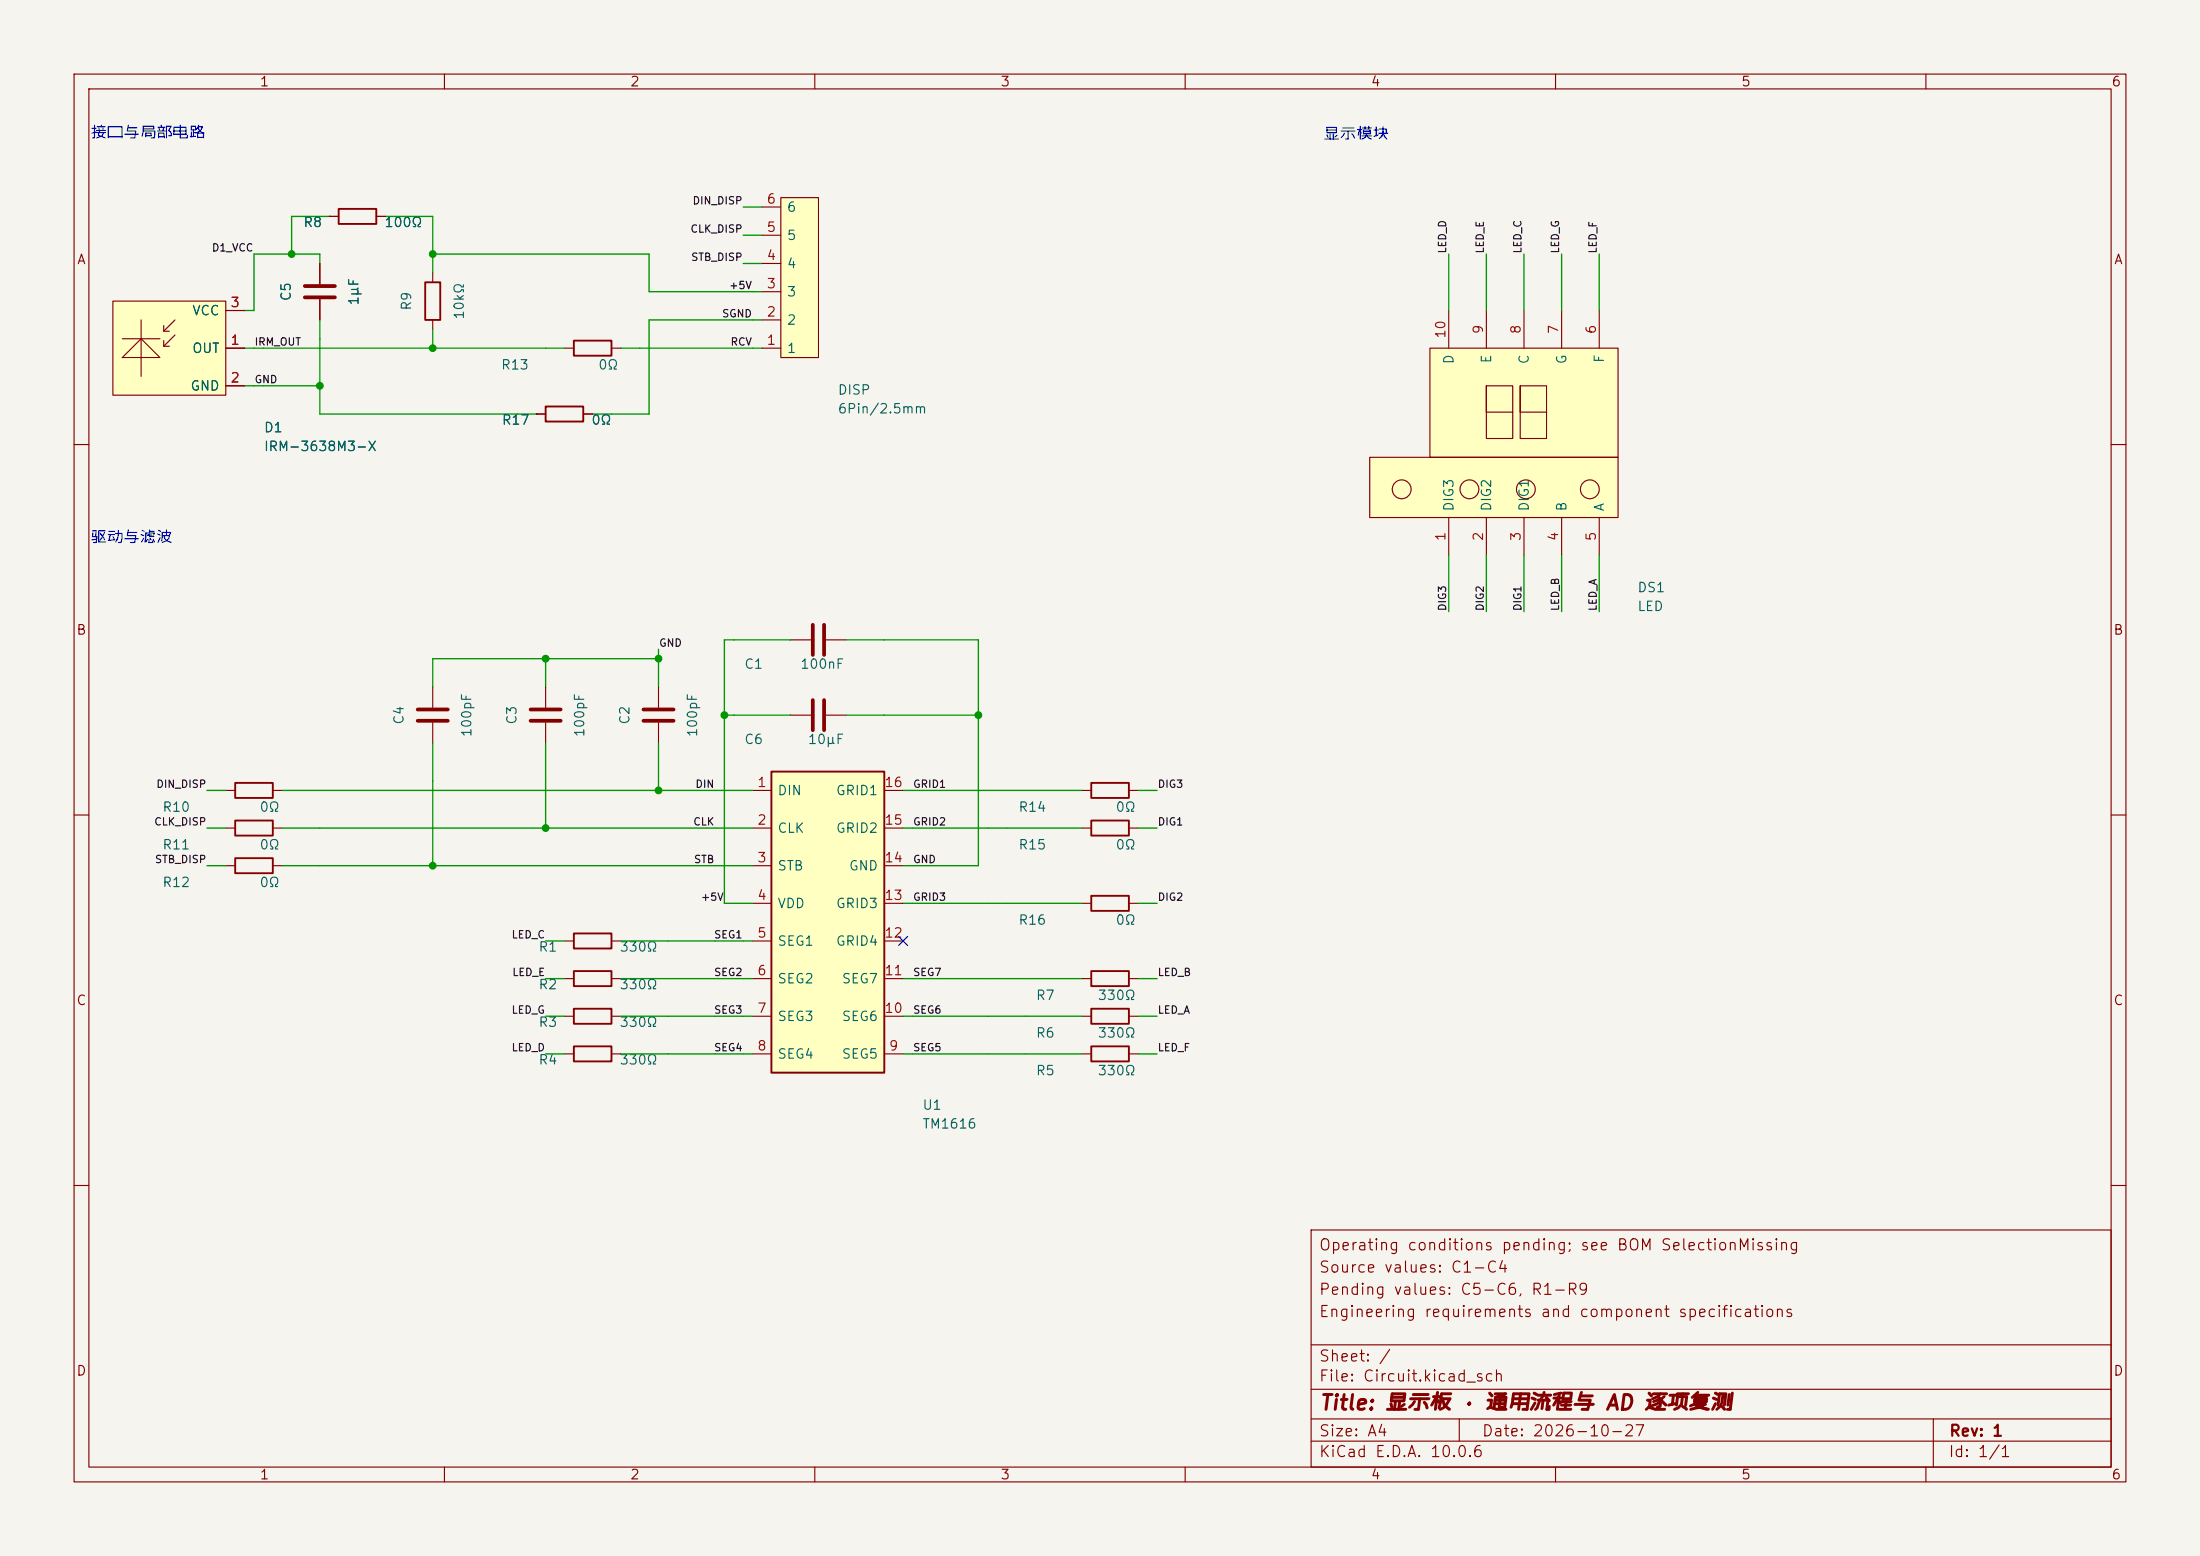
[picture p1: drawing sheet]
<svg xmlns="http://www.w3.org/2000/svg" width="297mm" height="210mm" viewBox="0 0 297 210" stroke-linecap="round" stroke-linejoin="round" font-family="sans-serif">
<path d="M0 0h297v210h-297z" fill="#f5f4ef" stroke="#f5f4ef" stroke-width=".14"/>
<g fill="none" stroke="#840000" stroke-width=".15">
<path d="M10 10h277v190h-277zM12 12h273v186h-273zM60 10v2M110 10v2M160 10v2M210 10v2M260 10v2M10 60h2M285 60h2M10 110h2M285 110h2M10 160h2"/>
<path d="M177 166h108v32h-108zM285 160h2M60 198v2M110 198v2M160 198v2M177 194.5h108M177 191.5h108M177 187.5h108M177 181.5h108M197 191.5v3M210 198v2M260 198v2"/>
<path d="M261 191.5v6.5"/>
</g>
<g fill="#ffffc2">
<path d="M184.9 61.7h33.5v8.2h-33.5z"/>
<path d="M193 47h25.4v14.7h-25.4z"/>
</g>
<g fill="none" stroke="#840000" stroke-width=".15">
<path d="M43.2 35.6v2.8M44.4 29.2h.1M58.4 36.8v1.3M43.2 40.4v2.8M58.4 43.2v1.3M72.4 55.9h.1M193 47h25.4v14.7h-25.4zM195.6 41.9v5.1M200.7 52.1v3.5h3.5v3.6h-3.5v-7.1h3.5v3.5M200.7 41.9v5.1M205.2 52.1v3.5h3.6v3.6h-3.6v-7.1h3.6v3.5M205.7 41.9v5.1"/>
<path d="M210.8 41.9v5.1M215.9 41.9v5.1M184.9 61.7h33.5v8.2h-33.5zM195.6 69.9v5M200.7 69.9v5M205.7 69.9v5M210.8 69.9v5M215.9 69.9v5M76.2 127h1.3M76.2 132.1h1.3M82.5 127h1.3M82.5 132.1h1.3"/>
<circle cx="189.2" cy="66" r="1.27"/>
<circle cx="198.4" cy="66" r="1.27"/>
<circle cx="206" cy="66" r="1.27"/>
<circle cx="214.6" cy="66" r="1.27"/>
</g>
<path d="M57.4 38.1h2v5.1h-2zM77.5 126h5v2h-5zM77.5 131.1h5v2h-5z" fill="none" stroke="#840000" stroke-width=".25"/>
<path d="M41.1 38.6h4.1M41.1 40.1h4.1" fill="none" stroke="#840000" stroke-width=".51"/>
<path d="M105.4 26.7h5.1v21.6h-5.1z" fill="#ffffc2"/>
<path d="M102.9 39.4h2.5M102.9 35.6h2.5M102.9 31.8h2.5M102.9 27.9h2.5M105.4 26.7h5.1v21.6h-5.1zM102.9 47h2.5M102.9 43.2h2.5M76.2 137.2h1.3M82.5 137.2h1.3" fill="none" stroke="#840000" stroke-width=".15"/>
<path d="M77.5 136.1h5v2.1h-5z" fill="none" stroke="#840000" stroke-width=".25"/>
<g fill="#ffffc2">
<path d="M15.2 40.6h15.3v12.7h-15.3z"/>
<path d="M19 45.7l2.6 2.6h-5.1z"/>
</g>
<g fill="none" stroke="#840000" stroke-width=".15">
<path d="M44.4 29.2h1.3M50.8 29.2h1.3M15.2 40.6h15.3v12.7h-15.3zM16.5 45.7h5.1M19 45.7l2.6 2.6h-5.1zM19 43.2v7.6M22.1 43.9v.8h.8M22.1 46v.7h.8M23.6 43.2l-1.5 1.5M23.6 45.2l-1.5 1.5M30.5 47h2.5M30.5 52.1h2.5"/>
<path d="M30.5 41.9h2.5M72.4 55.9h1.3M76.2 47h1.3M78.7 55.9h1.3M82.5 47h1.3M58.4 92.7v2.8M58.4 97.5v2.8M73.7 92.7v2.8M73.7 97.5v2.8M88.9 92.7v2.8M88.9 97.5v2.8M30.5 116.8h1.2"/>
<path d="M30.5 111.8h1.2M30.5 106.7h1.2M36.8 116.8h1.3M36.8 111.8h1.3M36.8 106.7h1.3M146 111.8h1.3M152.4 111.8h1.3M146 121.9h1.3M152.4 121.9h1.3M76.2 142.2h1.3M82.5 142.2h1.3"/>
</g>
<path d="M45.7 28.2h5.1v2h-5.1zM73.7 54.9h5v2h-5zM77.5 46h5v2h-5zM31.7 115.8h5.1v2.1h-5.1zM31.7 110.7h5.1v2.1h-5.1zM31.7 105.7h5.1v2h-5.1zM147.3 110.7h5.1v2.1h-5.1zM147.3 120.9h5.1v2h-5.1zM77.5 141.2h5v2.1h-5z" fill="none" stroke="#840000" stroke-width=".25"/>
<path d="M56.4 97.3h4.1M56.4 95.8h4.1M71.6 97.3h4.1M71.6 95.8h4.1M86.9 97.3h4M86.9 95.8h4" fill="none" stroke="#840000" stroke-width=".51"/>
<path d="M104.1 104.1h15.3v40.7h-15.3z" fill="#ffffc2"/>
<path d="M104.1 104.1h15.3v40.7h-15.3zM147.3 105.7h5.1v2h-5.1zM147.3 136.1h5.1v2.1h-5.1zM147.3 131.1h5.1v2h-5.1zM147.3 141.2h5.1v2.1h-5.1z" fill="none" stroke="#840000" stroke-width=".25"/>
<g fill="none" stroke="#840000" stroke-width=".15">
<path d="M43.2 35.6v2.8M44.4 29.2h.1M44.4 29.2h1.3M50.8 29.2h1.3M30.5 47h2.5M30.5 52.1h2.5M30.5 41.9h2.5M43.2 40.4v2.8M72.4 55.9h.1M72.4 55.9h1.3M78.7 55.9h1.3M106.7 86.4h2.8"/>
<path d="M106.7 96.5h2.8M111.5 86.4h2.8M111.5 96.5h2.8M101.6 106.7h2.5M101.6 111.8h2.5M101.6 116.8h2.5M119.4 106.7h2.5M119.4 111.8h2.5M119.4 116.8h2.5M146 106.7h1.3M152.4 106.7h1.3M101.6 121.9h2.5"/>
<path d="M101.6 127h2.5M101.6 132.1h2.5M101.6 137.2h2.5M119.4 121.9h2.5M119.4 127h2.5M119.4 132.1h2.5M119.4 137.2h2.5M146 132.1h1.3M146 137.2h1.3M152.4 132.1h1.3M152.4 137.2h1.3M101.6 142.2h2.5"/>
<path d="M119.4 142.2h2.5M146 142.2h1.3M152.4 142.2h1.3"/>
</g>
<path d="M109.7 84.3v4.1M109.7 94.5v4.1M111.3 84.3v4.1M111.3 94.5v4.1" fill="none" stroke="#840000" stroke-width=".51"/>
<g fill="none" stroke="#009600" stroke-width=".18">
<path d="M43.2 35.6v-1.3h-8.9v7.6h-1.3M44.4 29.2h-5v5.1M52.1 29.2h6.3v7.6M58.4 34.3h29.2v5.1h15.3M100.3 27.9h2.6M100.3 31.8h2.6M100.3 35.6h2.6M195.6 34.3v7.6M200.7 34.3v7.6M205.7 34.3v7.6M210.8 34.3v7.6M215.9 34.3v7.6"/>
<path d="M33 47h43.2M33 52.1h10.2M43.2 43.2v12.7h29.2M58.4 44.5v2.5M83.8 47h19.1M102.9 43.2h-15.3v12.7h-7.6M195.6 74.9v7.7M200.7 74.9v7.7M205.7 74.9v7.7M210.8 74.9v7.7M215.9 74.9v7.7M73.7 88.9v3.8"/>
<path d="M88.9 88.9h-30.5v3.8M88.9 87.6v5.1M97.8 96.5h8.9M106.7 86.4h-8.9v35.5h3.8M114.3 86.4h17.8v30.4h-10.2M114.3 96.5h17.8M27.9 106.7h2.6M27.9 116.8h2.6M27.9 111.8h2.6M38.1 106.7h63.5M38.1 116.8h63.5M38.1 111.8h63.5"/>
<path d="M58.4 100.3v16.5M73.7 100.3v11.5M88.9 100.3v6.4M121.9 106.7h24.1M121.9 111.8h24.1M153.7 106.7h2.5M153.7 111.8h2.5M73.7 137.2h2.5M73.7 127h2.5M73.7 132.1h2.5M83.8 137.2h17.8M83.8 127h17.8"/>
<path d="M83.8 132.1h17.8M121.9 137.2h24.1M121.9 132.1h24.1M121.9 121.9h24.1M153.7 137.2h2.5M153.7 132.1h2.5M153.7 121.9h2.5M73.7 142.2h2.5M83.8 142.2h17.8M121.9 142.2h24.1M153.7 142.2h2.5"/>
</g>
<path d="M121.3 126.4l1.2 1.2M122.5 126.4l-1.2 1.2" fill="none" stroke="#000084" stroke-width=".15"/>
<g fill="#009600" stroke="#009600" stroke-width=".14">
<circle cx="132.1" cy="96.5" r=".46"/>
<circle cx="58.4" cy="34.3" r=".46"/>
<circle cx="58.4" cy="47" r=".46"/>
<circle cx="39.4" cy="34.3" r=".46"/>
<circle cx="43.2" cy="52.1" r=".46"/>
<circle cx="58.4" cy="116.8" r=".46"/>
<circle cx="88.9" cy="88.9" r=".46"/>
<circle cx="88.9" cy="106.7" r=".46"/>
<circle cx="73.7" cy="111.8" r=".46"/>
<circle cx="97.8" cy="96.5" r=".46"/>
<circle cx="73.7" cy="88.9" r=".46"/>
</g>
<text font-size="2" fill="#840000" x="178" y="190.8">Title: 显示板 · 通用流程与 AD 逐项复测</text>
<g font-size="1.5" fill="#0000c2">
<text x="12.1" y="19.1">接口与局部电路</text>
<text x="178.6" y="19.2">显示模块</text>
<text x="12.1" y="73.7">驱动与滤波</text>
</g>
<g font-size="1.5" fill="#840000">
<text x="178" y="172.1">Source values: C1-C4</text>
<text x="178" y="169.1">Operating conditions pending; see BOM SelectionMissing</text>
<text x="178" y="178.1">Engineering requirements and component specifications</text>
<text x="178" y="175.1">Pending values: C5-C6, R1-R9</text>
<text x="178" y="184.1">Sheet: /</text>
<text x="178" y="186.8">File: Circuit.kicad_sch</text>
<text x="178" y="197">KiCad E.D.A. 10.0.6</text>
<text x="178" y="194.2">Size: A4</text>
<text x="200" y="194.2">Date: 2026-10-27</text>
<text x="263" y="197">Id: 1/1</text>
<text x="263" y="194.2">Rev: 1</text>
</g>
<g font-size="1.3" fill="#840000">
<text x="35" y="12">1</text>
<text x="85" y="12">2</text>
<text x="135" y="12">3</text>
<text x="185" y="12">4</text>
<text x="235" y="12">5</text>
<text x="285" y="12">6</text>
<text x="10.3" y="36">A</text>
<text x="285.3" y="36">A</text>
<text x="10.2" y="86">B</text>
<text x="285.2" y="86">B</text>
<text x="10.2" y="136">C</text>
<text x="285.2" y="136">C</text>
<text x="10.2" y="186">D</text>
<text x="285.2" y="186">D</text>
<text x="35" y="200">1</text>
<text x="85" y="200">2</text>
<text x="135" y="200">3</text>
<text x="185" y="200">4</text>
<text x="235" y="200">5</text>
<text x="285" y="200">6</text>
</g>
<g font-size="1.3" fill="#a90000">
<text x="103.4" y="27.8">6</text>
<text x="103.4" y="35.4">4</text>
<text x="103.4" y="31.6">5</text>
<text x="31" y="41.8">3</text>
<text x="103.4" y="39.2">3</text>
<text x="31" y="46.9">1</text>
<text x="103.4" y="46.9">1</text>
<text x="103.4" y="43">2</text>
<text x="195.4" y="45.8" transform="rotate(-90 195.4 45.8)">10</text>
<text x="200.5" y="45.2" transform="rotate(-90 200.5 45.2)">9</text>
<text x="205.6" y="45.2" transform="rotate(-90 205.6 45.2)">8</text>
<text x="210.7" y="45.2" transform="rotate(-90 210.7 45.2)">7</text>
<text x="215.8" y="45.2" transform="rotate(-90 215.8 45.2)">6</text>
<text x="31" y="51.9">2</text>
<text x="195.4" y="73.1" transform="rotate(-90 195.4 73.1)">1</text>
<text x="200.5" y="73.1" transform="rotate(-90 200.5 73.1)">2</text>
<text x="205.6" y="73.1" transform="rotate(-90 205.6 73.1)">3</text>
<text x="210.7" y="73.1" transform="rotate(-90 210.7 73.1)">4</text>
<text x="215.8" y="73.1" transform="rotate(-90 215.8 73.1)">5</text>
<text x="102.1" y="106.5">1</text>
<text x="119.3" y="106.5">16</text>
<text x="102.1" y="111.6">2</text>
<text x="119.3" y="111.6">15</text>
<text x="102.1" y="116.7">3</text>
<text x="119.3" y="116.7">14</text>
<text x="102.1" y="121.8">4</text>
<text x="119.3" y="121.8">13</text>
<text x="102.1" y="126.9">5</text>
<text x="102.1" y="131.9">6</text>
<text x="119.3" y="131.9">11</text>
<text x="119.3" y="126.9">12</text>
<text x="102.1" y="137">7</text>
<text x="119.3" y="137">10</text>
<text x="102.1" y="142.1">8</text>
<text x="119.9" y="142.1">9</text>
</g>
<g font-size="1.3" fill="#006464">
<text x="106.1" y="28.9">6</text>
<text x="40.9" y="31">R8</text>
<text x="51.8" y="31">100Ω</text>
<text x="106.1" y="32.7">5</text>
<text x="39.6" y="40.7" transform="rotate(-90 39.6 40.7)">C5</text>
<text x="48.7" y="41.3" transform="rotate(-90 48.7 41.3)">1µF</text>
<text x="106.1" y="40.3">3</text>
<text x="106.1" y="36.5">4</text>
<text x="25.9" y="48">OUT</text>
<text x="25.9" y="42.9">VCC</text>
<text x="55.8" y="42" transform="rotate(-90 55.8 42)">R9</text>
<text x="62.9" y="43.2" transform="rotate(-90 62.9 43.2)">10kΩ</text>
<text x="106.1" y="48">1</text>
<text x="106.1" y="44.1">2</text>
<text x="25.6" y="53">GND</text>
<text x="67.6" y="50.2">R13</text>
<text x="80.7" y="50.2">0Ω</text>
<text x="113" y="53.6">DISP</text>
<text x="196.5" y="49.2" transform="rotate(-90 196.5 49.2)">D</text>
<text x="201.6" y="49.1" transform="rotate(-90 201.6 49.1)">E</text>
<text x="206.7" y="49.2" transform="rotate(-90 206.7 49.2)">C</text>
<text x="211.8" y="49.2" transform="rotate(-90 211.8 49.2)">G</text>
<text x="216.9" y="49.1" transform="rotate(-90 216.9 49.1)">F</text>
<text x="35.5" y="58.7">D1</text>
<text x="67.7" y="57.6">R17</text>
<text x="79.7" y="57.6">0Ω</text>
<text x="113" y="56.1">6Pin/2.5mm</text>
<text x="35.5" y="61.2">IRM-3638M3-X</text>
<text x="196.5" y="69.1" transform="rotate(-90 196.5 69.1)">DIG3</text>
<text x="201.6" y="69.1" transform="rotate(-90 201.6 69.1)">DIG2</text>
<text x="206.7" y="69.1" transform="rotate(-90 206.7 69.1)">DIG1</text>
<text x="211.8" y="69.1" transform="rotate(-90 211.8 69.1)">B</text>
<text x="216.9" y="69.1" transform="rotate(-90 216.9 69.1)">A</text>
<text x="221" y="80.2">DS1</text>
<text x="221" y="82.8">LED</text>
<text x="100.4" y="90.6">C1</text>
<text x="107.9" y="90.6">100nF</text>
<text x="54.8" y="97.9" transform="rotate(-90 54.8 97.9)">C4</text>
<text x="64" y="99.6" transform="rotate(-90 64 99.6)">100pF</text>
<text x="70.1" y="97.9" transform="rotate(-90 70.1 97.9)">C3</text>
<text x="79.2" y="99.6" transform="rotate(-90 79.2 99.6)">100pF</text>
<text x="85.3" y="97.9" transform="rotate(-90 85.3 97.9)">C2</text>
<text x="94.4" y="99.6" transform="rotate(-90 94.4 99.6)">100pF</text>
<text x="100.4" y="100.7">C6</text>
<text x="109" y="100.7">10µF</text>
<text x="104.9" y="107.6">DIN</text>
<text x="112.8" y="107.6">GRID1</text>
<text x="21.8" y="109.9">R10</text>
<text x="34.9" y="109.9">0Ω</text>
<text x="104.9" y="112.7">CLK</text>
<text x="112.8" y="112.7">GRID2</text>
<text x="137.4" y="109.9">R14</text>
<text x="150.5" y="109.9">0Ω</text>
<text x="21.8" y="115">R11</text>
<text x="34.9" y="115">0Ω</text>
<text x="104.9" y="117.8">STB</text>
<text x="114.5" y="117.8">GND</text>
<text x="137.4" y="115">R15</text>
<text x="150.5" y="115">0Ω</text>
<text x="21.8" y="120">R12</text>
<text x="34.9" y="120">0Ω</text>
<text x="104.9" y="122.9">VDD</text>
<text x="112.8" y="122.9">GRID3</text>
<text x="137.4" y="125.1">R16</text>
<text x="150.5" y="125.1">0Ω</text>
<text x="72.6" y="128.8">R1</text>
<text x="83.6" y="128.8">330Ω</text>
<text x="104.9" y="128">SEG1</text>
<text x="112.8" y="128">GRID4</text>
<text x="72.6" y="133.8">R2</text>
<text x="83.6" y="133.8">330Ω</text>
<text x="104.9" y="133">SEG2</text>
<text x="113.6" y="133">SEG7</text>
<text x="139.8" y="135.3">R7</text>
<text x="148.1" y="135.3">330Ω</text>
<text x="72.6" y="138.9">R3</text>
<text x="72.6" y="144">R4</text>
<text x="83.6" y="138.9">330Ω</text>
<text x="83.6" y="144">330Ω</text>
<text x="104.9" y="138.1">SEG3</text>
<text x="104.9" y="143.2">SEG4</text>
<text x="113.6" y="143.2">SEG5</text>
<text x="113.6" y="138.1">SEG6</text>
<text x="139.8" y="140.4">R6</text>
<text x="148.1" y="140.4">330Ω</text>
<text x="139.8" y="145.4">R5</text>
<text x="148.1" y="145.4">330Ω</text>
<text x="124.4" y="150.1">U1</text>
<text x="124.4" y="152.6">TM1616</text>
</g>
<g font-size="1" fill="#0f0f0f">
<text x="93.4" y="27.8">DIN_DISP</text>
<text x="28.5" y="34.2">D1_VCC</text>
<text x="93.1" y="31.6">CLK_DISP</text>
<text x="93.2" y="35.5">STB_DISP</text>
<text x="195.5" y="34.3" transform="rotate(-90 195.5 34.3)">LED_D</text>
<text x="200.6" y="34.3" transform="rotate(-90 200.6 34.3)">LED_E</text>
<text x="205.6" y="34.3" transform="rotate(-90 205.6 34.3)">LED_C</text>
<text x="210.7" y="34.3" transform="rotate(-90 210.7 34.3)">LED_G</text>
<text x="215.8" y="34.3" transform="rotate(-90 215.8 34.3)">LED_F</text>
<text x="98.4" y="39.3">+5V</text>
<text x="34.3" y="46.9">IRM_OUT</text>
<text x="97.4" y="43.1">SGND</text>
<text x="98.5" y="46.9">RCV</text>
<text x="34.3" y="52">GND</text>
<text x="195.5" y="82.5" transform="rotate(-90 195.5 82.5)">DIG3</text>
<text x="200.6" y="82.5" transform="rotate(-90 200.6 82.5)">DIG2</text>
<text x="205.6" y="82.5" transform="rotate(-90 205.6 82.5)">DIG1</text>
<text x="210.7" y="82.5" transform="rotate(-90 210.7 82.5)">LED_B</text>
<text x="215.8" y="82.5" transform="rotate(-90 215.8 82.5)">LED_A</text>
<text x="88.9" y="87.5">GND</text>
<text x="21" y="106.6">DIN_DISP</text>
<text x="93.8" y="106.6">DIN</text>
<text x="123.2" y="106.6">GRID1</text>
<text x="156.2" y="106.6">DIG3</text>
<text x="20.7" y="111.7">CLK_DISP</text>
<text x="93.5" y="111.7">CLK</text>
<text x="123.2" y="111.7">GRID2</text>
<text x="156.2" y="111.7">DIG1</text>
<text x="20.8" y="116.7">STB_DISP</text>
<text x="93.6" y="116.7">STB</text>
<text x="123.2" y="116.7">GND</text>
<text x="94.5" y="121.8">+5V</text>
<text x="123.2" y="121.8">GRID3</text>
<text x="156.2" y="121.8">DIG2</text>
<text x="69" y="126.9">LED_C</text>
<text x="69.1" y="132">LED_E</text>
<text x="96.3" y="126.9">SEG1</text>
<text x="96.3" y="132">SEG2</text>
<text x="123.2" y="132">SEG7</text>
<text x="156.2" y="132">LED_B</text>
<text x="69" y="137.1">LED_G</text>
<text x="96.3" y="137.1">SEG3</text>
<text x="123.2" y="137.1">SEG6</text>
<text x="156.2" y="137.1">LED_A</text>
<text x="69" y="142.1">LED_D</text>
<text x="96.3" y="142.1">SEG4</text>
<text x="123.2" y="142.1">SEG5</text>
<text x="156.2" y="142.1">LED_F</text>
</g>
</svg>
